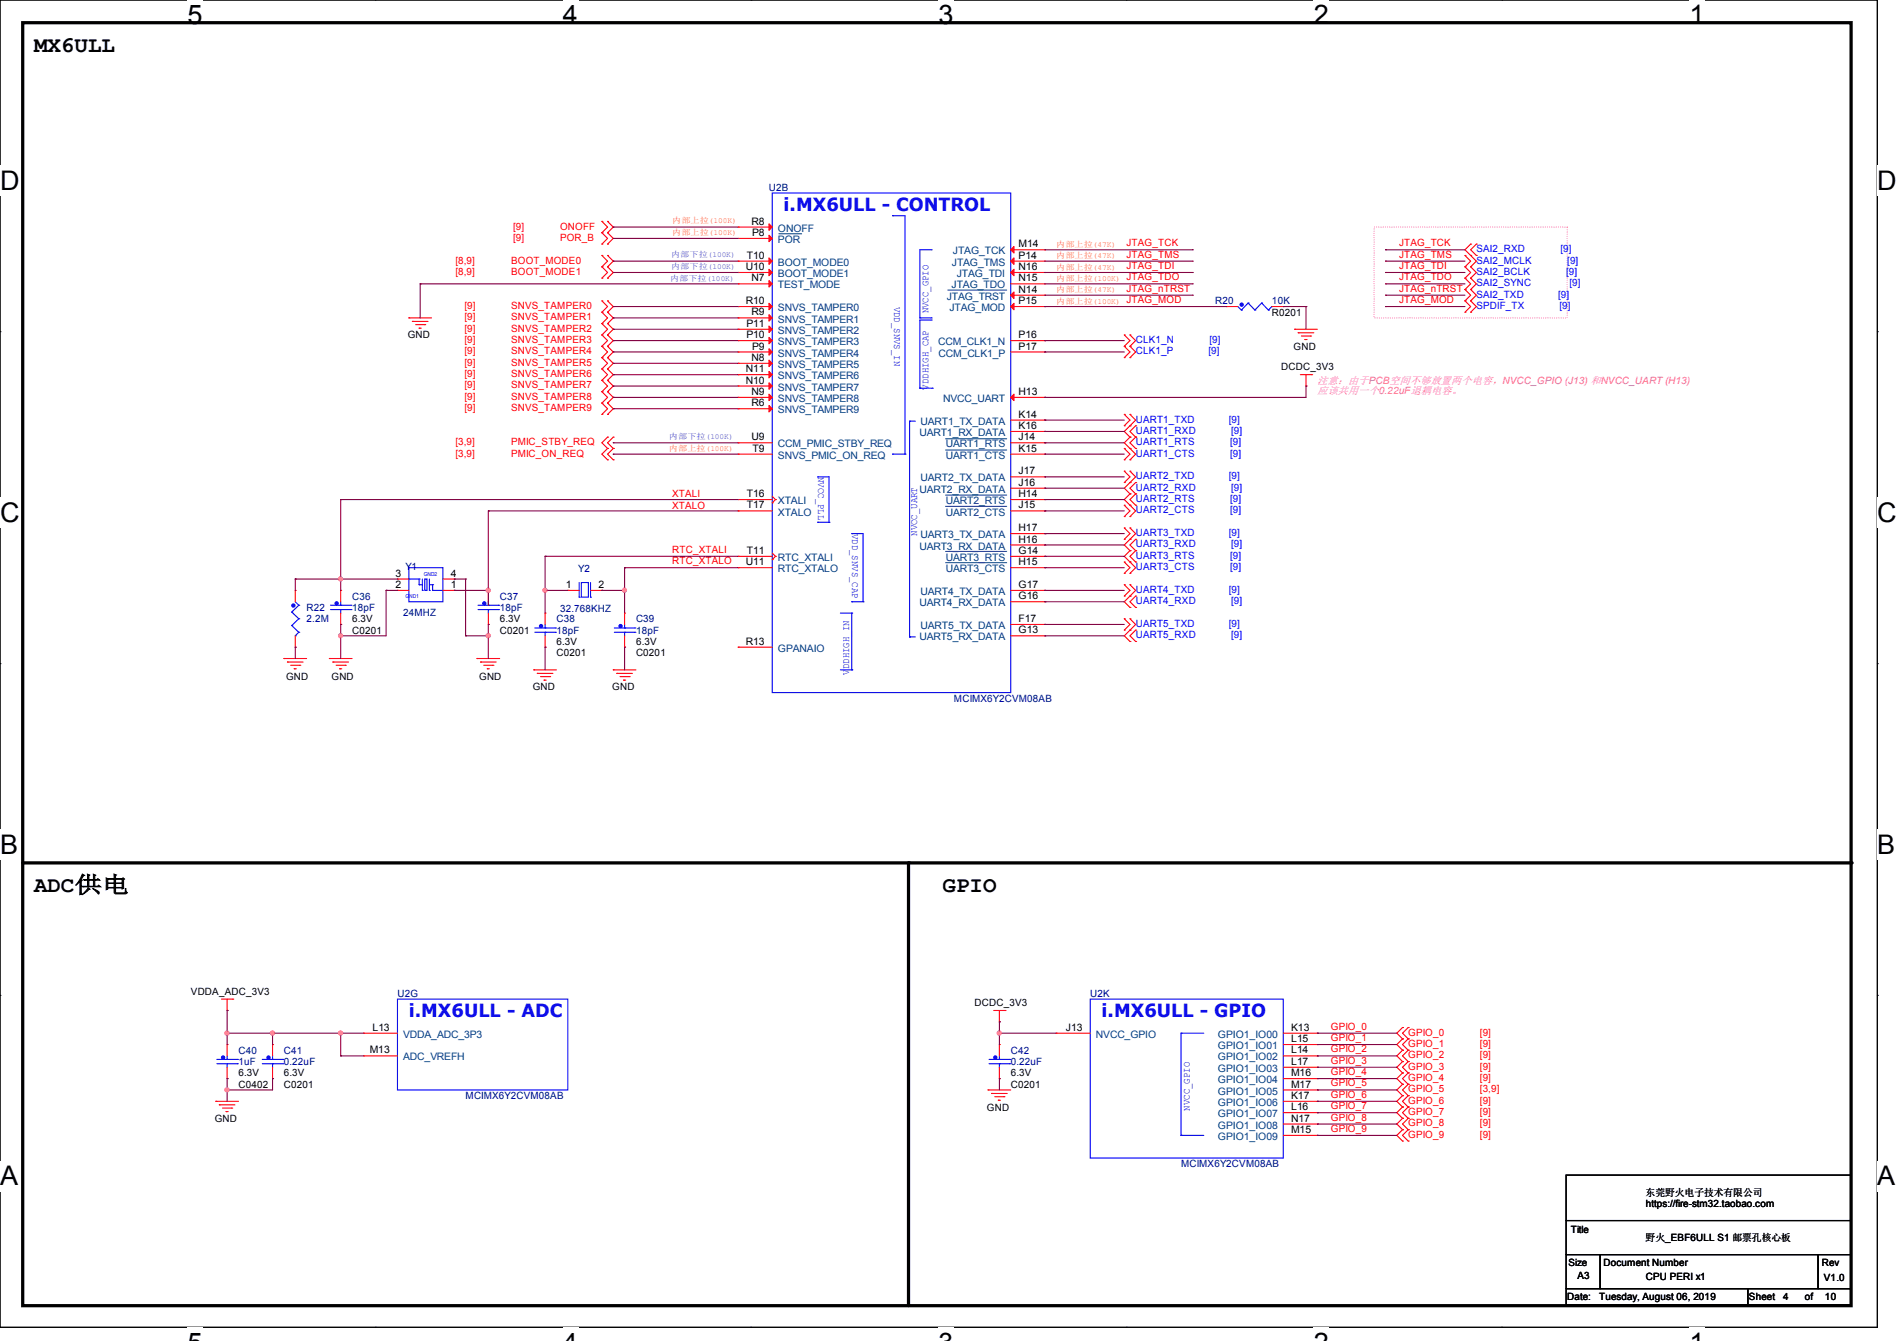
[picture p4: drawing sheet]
<svg xmlns="http://www.w3.org/2000/svg" width="297mm" height="210mm" viewBox="0 0 297 210" stroke-linecap="round" stroke-linejoin="round" font-family="sans-serif">
<path d="M0 0h293.9v207.9h-293.9z" fill="none" stroke="#000" stroke-width=".17"/>
<g fill="#fff">
<path d="M29.4 0h2.3v4.7h-2.3z"/>
<path d="M29.4 207.9h2.3v2.1h-2.3z"/>
</g>
<path d="M58.8 0h.1M58.8 207.9h.1" fill="none" stroke="#000" stroke-width=".17"/>
<g fill="#fff">
<path d="M88.1 0h2.4v4.7h-2.4z"/>
<path d="M88.1 207.9h2.4v2.1h-2.4z"/>
</g>
<path d="M117.6 0h.1M117.6 207.9h.1" fill="none" stroke="#000" stroke-width=".17"/>
<g fill="#fff">
<path d="M146.9 0h2.4v4.7h-2.4z"/>
<path d="M146.9 207.9h2.4v2.1h-2.4z"/>
</g>
<path d="M176.3 0h.1M176.3 207.9h.1" fill="none" stroke="#000" stroke-width=".17"/>
<g fill="#fff">
<path d="M205.7 0h2.4v4.7h-2.4z"/>
<path d="M205.7 207.9h2.4v2.1h-2.4z"/>
</g>
<path d="M235.1 0h.1M235.1 207.9h.1" fill="none" stroke="#000" stroke-width=".17"/>
<g fill="#fff">
<path d="M264.5 0h2.4v4.7h-2.4z"/>
<path d="M264.5 207.9h2.4v2.1h-2.4z"/>
<path d="M0 26h3v4.7h-3z"/>
<path d="M293.9 26h3.1v4.7h-3.1z"/>
<path d="M0 77.9h3v4.7h-3z"/>
<path d="M293.9 77.9h3.1v4.7h-3.1z"/>
</g>
<path d="M0 51.9h.1M293.9 51.9h.1" fill="none" stroke="#000" stroke-width=".17"/>
<g fill="#fff">
<path d="M0 129.9h2.8v4.7h-2.8z"/>
<path d="M293.9 129.9h2.9v4.7h-2.9z"/>
</g>
<path d="M0 103.9h.1M293.9 103.9h.1" fill="none" stroke="#000" stroke-width=".17"/>
<g fill="#fff">
<path d="M-.1 181.8h2.9v4.8h-2.9z"/>
<path d="M293.8 181.8h3v4.8h-3z"/>
</g>
<path d="M0 155.9h.1M293.9 155.9h.1M245.2 184h44.6v7.1h-44.6zM245.2 191.1h44.6v5.4h-44.6zM245.2 196.5h5.3v5.3h-5.3zM250.5 196.5h34.1v5.3h-34.1zM284.6 196.5h5.2v5.3h-5.2zM245.2 201.8h28.4v2.5h-28.4zM273.6 201.8h16.2v2.5h-16.2z" fill="none" stroke="#000" stroke-width=".17"/>
<path d="M3.6 3.6h286.2v200.9h-286.2zM3.6 135.1h286.2M142.2 135.1v69.4" fill="none" stroke="#000" stroke-width=".51"/>
<g fill="#000">
<circle cx="142.2" cy="135.1" r=".25"/>
<circle cx="289.8" cy="135.1" r=".25"/>
</g>
<path d="M215.1 35.6h30.3v14.2h-30.3z" fill="none" stroke="#f0f" stroke-width=".17" stroke-dasharray="0 .3"/>
<g fill="none" stroke="#f00" stroke-width=".17">
<path d="M94.2 38.2h.1M94.2 36.4h.1M94.2 34.7h.1M94.2 36.4l.9 .9-.9 .9M94.2 34.7l.9 .9-.9 .8M95.1 36.4h.1M95.1 38.2h.1M95.1 34.7h.1M95.1 36.4l.9 .9-.9 .9M95.1 34.7l.9 .9-.9 .8M115.6 37.3h.1M115.6 35.6h.1"/>
<path d="M115.6 37.3h5.3M115.6 35.6h5.3M158.2 39.1h5.4M163.6 39.1h.1M230.3 38.2h.1M230.3 38.2l-.9 .9 1.7 1.8-.8 .9M231.1 38.2h.1M231.1 38.2l-.8 .9 .8 .9M64 49.8h.1M64 49.8h3.6M64.6 50.3h.1M64.6 50.3h2.4"/>
<path d="M65.1 50.8h1.4M65.6 51.4h.1M65.6 51.4h.4M66.5 50.8h.1M94.2 48.9h.1M94.2 50.7h.1M94.2 47.1h.1M94.2 52.5h.1M94.2 54.2h.1M94.2 56h.1M94.2 57.8h.1M94.2 59.6h.1"/>
<path d="M94.2 41.8h.1M94.2 40h.1M94.2 43.6h.1M94.2 48.9l.9 .9-.9 .9M94.2 47.1l.9 .9-.9 .9M94.2 52.5l.9 .8-.9 .9M94.2 50.7l.9 .9-.9 .9M94.2 56l.9 .9-.9 .9M94.2 54.2l.9 .9-.9 .9M94.2 59.6l.9 .9-.9 .8M94.2 57.8l.9 .9-.9 .9M94.2 40l.9 .9-.9 .9"/>
<path d="M94.2 41.8l.9 .9-.9 .9M95.1 50.7h.1M95.1 48.9h.1M95.1 47.1h.1M95.1 54.2h.1M95.1 52.5h.1M95.1 57.8h.1M95.1 56h.1M95.1 59.6h.1M95.1 40h.1M95.1 41.8h.1M95.1 43.6h.1"/>
<path d="M95.1 48.9l.9 .9-.9 .9M95.1 47.1l.9 .9-.9 .9M95.1 52.5l.9 .8-.9 .9M95.1 50.7l.9 .9-.9 .9M95.1 56l.9 .9-.9 .9M95.1 54.2l.9 .9-.9 .9M95.1 59.6l.9 .9-.9 .8M95.1 57.8l.9 .9-.9 .9M95.1 40l.9 .9-.9 .9M95.1 41.8l.9 .9-.9 .9M115.6 40.9h.1M115.6 42.7h.1"/>
<path d="M115.6 44.4h.1M115.6 48h.1M115.6 49.8h.1M115.6 51.6h.1M115.6 53.3h.1M115.6 55.1h.1M115.6 56.9h.1M115.6 58.7h.1M115.6 51.6h5.3M115.6 49.8h5.3M115.6 58.7h5.3M115.6 40.9h5.3"/>
<path d="M115.6 42.7h5.3M115.6 44.4h5.3M115.6 48h5.3M115.6 55.1h5.3M115.6 53.3h5.3M115.6 56.9h5.3M158.2 40.9h5.4M158.2 42.7h5.4M158.2 44.4h5.4M158.2 46.2h5.4M158.2 48h5.4M158.2 55.1h5.4"/>
<path d="M158.2 53.3h5.4M163.6 40.9h.1M163.6 42.7h.1M163.6 44.4h.1M163.6 46.2h.1M163.6 48h.1M163.6 55.1h.1M163.6 53.3h.1M176 52.5h.1M176 54.2h.1M176 56h.1M176 52.5l.9 .8-.9 .9"/>
<path d="M176 54.2l.9 .9-.9 .9M176.9 52.5h.1M176.9 54.2h.1M176.9 56h.1M176.9 52.5l.9 .8-.9 .9M176.9 54.2l.9 .9-.9 .9M192 48h.1M192 48h1.8M199.1 48h1.8M200.9 48h.1M202.7 51.6h.1M202.7 51.6h3.5"/>
<path d="M203.2 52.1h.1M203.2 52.1h2.5M203.6 58.7h1.8M203.8 52.6h1.4M204.3 53.2h.1M204.3 53.2h.3M204.5 58.7v1.8M205.2 52.6h.1M205.4 58.7h.1M229.4 47.1h.1M229.4 48.9h.1M229.4 40h.1"/>
<path d="M229.4 41.8h.1M229.4 43.6h.1M229.4 45.3h.1M229.4 40l.9 .9-.9 .9M229.4 45.3l.9 .9-.9 .9M229.4 43.6l.9 .8-.9 .9M229.4 47.1l.9 .9-.9 .9M229.4 41.8l.9 .9-.9 .9M230.3 47.1h.1M230.3 48.9h.1M230.3 40h.1M230.3 41.8h.1"/>
<path d="M230.3 43.6h.1M230.3 45.3h.1M230.3 43.6l.8 .8-.8 .9M230.3 47.1l.8 .9-.8 .9M230.3 41.8l.8 .9-.8 .9M230.3 45.3l.8 .9-.8 .9M231.1 40h.1M94.2 61.3h.1M94.2 63.1h.1M94.2 64.9h.1M94.2 61.3l.9 .9-.9 .9M94.2 63.1l.9 .9-.9 .9"/>
<path d="M95.1 63.1h.1M95.1 61.3h.1M95.1 64.9h.1M95.1 70.2h.1M95.1 72h.1M95.1 68.5h.1M95.1 61.3l.9 .9-.9 .9M95.1 63.1l.9 .9-.9 .9M95.1 70.2l-.9 .9 .9 .9M95.1 68.5l-.9 .8 .9 .9M96 70.2h.1M96 72h.1"/>
<path d="M96 68.5h.1M96 70.2l-.9 .9 .9 .9M96 68.5l-.9 .8 .9 .9M115.6 78.2h.1M115.6 69.3h.1M115.6 71.1h.1M115.6 60.5h.1M115.6 62.2h.1M115.6 64h.1M115.6 78.2h5.3M115.6 69.3h5.3M115.6 71.1h5.3"/>
<path d="M115.6 60.5h5.3M115.6 62.2h5.3M115.6 64h5.3M120.9 78.7h.1M120.9 77.7l.5 .5M121.4 78.2h.1M121.4 78.2l-.5 .5M158.2 78.2h5.4M158.2 69.3h5.4M158.2 71.1h5.4M158.2 62.2h5.4M158.2 65.8h5.4"/>
<path d="M158.2 67.6h5.4M158.2 74.7h5.4M158.2 76.5h5.4M163.6 65.8h.1M163.6 67.6h.1M163.6 69.3h.1M163.6 71.1h.1M163.6 74.7h.1M163.6 76.5h.1M163.6 78.2h.1M163.6 62.2h.1M176 72h.1"/>
<path d="M176 70.2h.1M176 79.1h.1M176 64.9h.1M176 66.7h.1M176 73.8h.1M176 75.6h.1M176 70.2l.9 .9-.9 .9M176 79.1l.9 .9-.9 .9M176 64.9l.9 .9-.9 .9M176 73.8l.9 .9-.9 .9M176.9 72h.1M176.9 70.2h.1"/>
<path d="M176.9 68.5h.1M176.9 79.1h.1M176.9 77.3h.1M176.9 64.9h.1M176.9 66.7h.1M176.9 73.8h.1M176.9 75.6h.1M176.9 68.5l-.9 .8 1.8 1.8-.9 .9M176.9 77.3l-.9 .9 1.8 1.8-.9 .9M176.9 64.9l.9 .9-1.8 1.8 .9 .9M176.9 73.8l.9 .9-1.8 1.8 .9 .8M177.8 68.5h.1"/>
<path d="M177.8 70.2h.1M177.8 77.3h.1M177.8 79.1h.1M177.8 66.7h.1M177.8 75.6h.1M177.8 68.5l-.9 .8 .9 .9M177.8 77.3l-.9 .9 .9 .9M177.8 66.7l-.9 .9 .9 .9M177.8 75.6l-.9 .9 .9 .8M204.5 60.5h.1M46.2 92.5h.1M46.2 92.5v1.7"/>
<path d="M46.2 99.6v1.7M53.3 92.5h.1M53.3 97.8h.1M53.3 92.5v1.7M53.3 96v1.8M62.2 92.5h.1M62.2 90.7h.1M62.2 92.5h1.8M62.2 90.7h1.8M69.3 92.5h1.8M69.3 90.7h1.8M71.1 92.5h.1"/>
<path d="M71.1 90.7h.1M76.5 92.5h.1M76.5 97.8h.1M76.5 92.5v1.7M76.5 96v1.8M85.3 96h.1M85.3 96v1.8M85.3 99.6v1.7M88.9 92.5h.1M88.9 92.5h1.8M92.5 92.5h1.7M94.2 92.5h.1"/>
<path d="M97.8 96h.1M97.8 96v1.8M97.8 99.6v1.7M115.6 87.1h.1M115.6 80h.1M115.6 88.9h.1M115.6 87.1h5.3M115.6 80h5.3M115.6 88.9h5.3M120.9 87.6h.1M120.9 86.6l.5 .5M121.4 87.1h.1"/>
<path d="M121.4 87.1l-.5 .5M158.2 87.1h5.4M158.2 80h5.4M158.2 88.9h5.4M158.2 94.2h5.4M158.2 97.8h5.4M158.2 99.6h5.4M158.2 83.6h5.4M158.2 85.3h5.4M158.2 92.5h5.4M163.6 80h.1M163.6 94.2h.1"/>
<path d="M163.6 87.1h.1M163.6 88.9h.1M163.6 97.8h.1M163.6 99.6h.1M163.6 83.6h.1M163.6 85.3h.1M163.6 92.5h.1M176 80.9h.1M176 82.7h.1M176 84.5h.1M176 89.8h.1M176 88h.1"/>
<path d="M176 91.6h.1M176 93.3h.1M176 96.9h.1M176 98.7h.1M176 82.7l.9 .9-.9 .9M176 88l.9 .9-.9 .9M176 91.6l.9 .9-.9 .8M176 96.9l.9 .9-.9 .9M176.9 80.9h.1M176.9 84.5h.1M176.9 86.2h.1M176.9 82.7h.1"/>
<path d="M176.9 88h.1M176.9 89.8h.1M176.9 93.3h.1M176.9 95.1h.1M176.9 91.6h.1M176.9 98.7h.1M176.9 96.9h.1M176.9 82.7l.9 .9-1.8 1.7 .9 .9M176.9 86.2l-.9 .9 1.8 1.8-.9 .9M176.9 91.6l.9 .9-1.8 1.7 .9 .9M176.9 96.9l.9 .9-1.8 1.8 .9 .9M177.8 86.2h.1"/>
<path d="M177.8 84.5h.1M177.8 88h.1M177.8 95.1h.1M177.8 93.3h.1M177.8 98.7h.1M177.8 84.5l-.9 .8 .9 .9M177.8 86.2l-.9 .9 .9 .9M177.8 93.3l-.9 .9 .9 .9M177.8 98.7l-.9 .9 .9 .9M44.4 103.1h.1M44.4 103.1h3.6M45 103.7h.1"/>
<path d="M45 103.7h2.5M45.5 104.2h1.4M46.1 104.7h.1M46.1 104.7h.3M46.2 101.3h.1M46.9 104.2h.1M51.6 103.1h.1M51.6 103.1h3.5M52.1 103.7h.1M52.1 103.7h2.5M52.6 104.2h1.5M53.2 104.7h.1"/>
<path d="M53.2 104.7h.3M54.1 104.2h.1M74.7 103.1h.1M74.7 103.1h3.5M75.2 103.7h.1M75.2 103.7h2.5M75.7 104.2h1.5M76.3 104.7h.1M76.3 104.7h.3M77.2 104.2h.1M83.6 104.9h.1M83.6 104.9h3.5"/>
<path d="M84.1 105.5h.1M84.1 105.5h2.5M84.6 106h1.5M85.2 106.5h.1M85.2 106.5h.3M85.3 101.3h.1M86.1 106h.1M96 104.9h.1M96 104.9h3.6M96.6 105.5h.1M96.6 105.5h2.4M97.1 106h1.4"/>
<path d="M97.6 106.5h.1M97.6 106.5h.4M97.8 101.3h.1M98.5 106h.1M115.6 101.3h.1M115.6 101.3h5.3M176.9 100.5h.1M177.8 100.5h.1M34.7 156.5h1.7M35.6 158.2h.1M35.6 156.5v1.7M36.4 156.5h.1"/>
<path d="M155.6 158.2h1.8M156.5 158.2v1.8M157.4 158.2h.1M33.8 172.5h.1M33.8 172.5h3.5M34.3 173h.1M34.3 173h2.5M34.8 173.5h1.5M35.4 174.1h.1M35.4 174.1h.3M35.6 163.6h.1M35.6 168.9h.1"/>
<path d="M35.6 163.6v1.8M35.6 167.1v1.8M36.3 173.5h.1M42.7 163.6h.1M42.7 168.9h.1M42.7 163.6v1.8M42.7 167.1v1.8M56.9 165.4h.1M56.9 161.8h.1M56.9 161.8h5.3M56.9 165.4h5.3M154.7 170.7h.1"/>
<path d="M154.7 170.7h3.5M155.2 171.2h.1M155.2 171.2h2.5M155.7 171.7h1.5M156.3 172.3h.1M156.3 172.3h.3M156.5 160h.1M156.5 163.6h.1M156.5 168.9h.1M156.5 163.6v1.8M156.5 167.1v1.8M157.2 171.7h.1"/>
<path d="M165.4 161.8h.1M165.4 161.8h5.3M200.9 172.5h5.3M200.9 170.7h5.3M200.9 161.8h5.3M200.9 163.6h5.3M200.9 165.4h5.3M200.9 167.1h5.3M200.9 168.9h5.3M200.9 174.2h5.3M200.9 176h5.3M200.9 177.8h5.3"/>
<path d="M206.2 161.8h.1M206.2 163.6h.1M206.2 165.4h.1M206.2 167.1h.1M206.2 168.9h.1M206.2 170.7h.1M206.2 172.5h.1M206.2 174.2h.1M206.2 176h.1M206.2 177.8h.1M219.6 162.7h.1M219.6 164.5h.1"/>
<path d="M219.6 160.9h.1M219.6 166.2h.1M219.6 168h.1M219.6 169.8h.1M219.6 171.6h.1M219.6 175.1h.1M219.6 176.9h.1M219.6 173.4h.1M219.6 178.7h.1M219.6 162.7l-.9 .9 .9 .9M219.6 160.9l-.9 .9 .9 .9M219.6 166.2l-.9 .9 .9 .9"/>
<path d="M219.6 164.5l-.9 .9 .9 .8M219.6 169.8l-.9 .9 .9 .9M219.6 168l-.9 .9 .9 .9M219.6 175.1l-.9 .9 .9 .9M219.6 173.4l-.9 .8 .9 .9M219.6 171.6l-.9 .9 .9 .9M219.6 176.9l-.9 .9 .9 .9M220.5 164.5h.1M220.5 162.7h.1M220.5 160.9h.1M220.5 168h.1M220.5 166.2h.1"/>
<path d="M220.5 171.6h.1M220.5 169.8h.1M220.5 176.9h.1M220.5 175.1h.1M220.5 173.4h.1M220.5 178.7h.1M220.5 162.7l-.9 .9 .9 .9M220.5 160.9l-.9 .9 .9 .9M220.5 166.2l-.9 .9 .9 .9M220.5 164.5l-.9 .9 .9 .8M220.5 169.8l-.9 .9 .9 .9M220.5 168l-.9 .9 .9 .9"/>
<path d="M220.5 175.1l-.9 .9 .9 .9M220.5 173.4l-.9 .8 .9 .9M220.5 171.6l-.9 .9 .9 .9M220.5 176.9l-.9 .9 .9 .9"/>
</g>
<g fill="none" stroke="#00f" stroke-width=".17">
<path d="M120.9 30.2h37.3v78.3h-37.3zM139.7 33.8h.1M139.7 33.8h2v37.3M145.8 39.1h.1M145.8 39.1h-1.8v10.7M144 49.8h.1M144 49.8h1.8M145.8 49.8h.1M145.8 50.1h.1M145.8 50.1h-1.8v10.7M193.8 48l.6 .6M194.4 48.6h.1"/>
<path d="M195.4 47.5h.1M195.4 47.5l-1 1.1M195.4 47.5l1.1 1.1M196.5 48.6h.1M197.5 47.5h.1M197.5 47.5l-1 1.1M197.5 47.5l1.1 1.1M198.6 48.6h.1M199.1 48h.1M199.1 48l-.5 .6M128 74.7h.1M128 74.7h1.8v7.1"/>
<path d="M139.7 71.1h.1M139.7 71.1h2M141.7 71.1h.1M142.4 66h.1M142.4 66v33.7M142.4 66h.9M144 60.8h.1M144 60.8h2M146 60.8h.1M45.7 95.8h.1M45.7 98h.1M45.7 95.8l1.1 1.1"/>
<path d="M45.7 98l1.1 1M46.2 99.6h.1M46.2 94.2l.6 .6M46.8 94.8h.1M46.8 96.9h.1M46.8 99h.1M46.8 94.8l-1.1 1M46.8 96.9l-1.1 1.1M46.8 99l-.6 .6M51.7 95.5h3.2M51.7 94.8h3.2M53.3 95.5h.1"/>
<path d="M53.3 94.8h.1M53.3 94.2v.6M53.3 95.5v.5M54.9 95.5h.1M54.9 94.8h.1M64 88.9h5.3v5.3h-5.3zM64 90.7h.1M64 90.7h1.6M65.6 91.6h.1M65.6 90.7h.1M65.6 91.6h.5M65.6 90.7v.9"/>
<path d="M66.1 92.5h.1M66.1 90.7v1.8M66.5 90.7h.3v1.8h-.3zM67.2 92.5h.1M67.2 90.7v1.8M67.2 91.6h.5M67.7 92.5h.1M67.7 91.6h.1M67.7 91.6v.9M67.7 92.5h1.6M69.3 92.5h.1M74.8 95.5h3.3"/>
<path d="M74.8 94.8h3.3M76.5 95.5h.1M76.5 94.8h.1M76.5 94.2v.6M76.5 95.5v.5M78.1 95.5h.1M78.1 94.8h.1M83.7 99h3.3M83.7 98.3h3.3M85.3 99h.1M85.3 98.3h.1M85.3 97.8v.5"/>
<path d="M85.3 99v.6M87 99h.1M87 98.3h.1M90.7 93.5h.1M90.7 91.2v2.3M91 91.2h1.1v2.3h-1.1zM92.5 93.5h.1M92.5 91.2v2.3M96.2 99h3.2M96.2 98.3h3.2M97.8 99h.1M97.8 98.3h.1"/>
<path d="M97.8 97.8v.5M97.8 99v.6M99.4 99h.1M99.4 98.3h.1M128 81.8h.1M128 81.8h1.8M129.8 81.8h.1M131.6 96h1.7M133.3 94.2h.1M133.3 83.6h.1M133.3 96h.1M133.3 94.2h1.8"/>
<path d="M133.3 83.6h1.8v10.6M133.3 96v8.9M135.1 94.2h.1M142.4 99.7h.1M142.4 99.7h.9M131.6 104.9h1.7M133.3 104.9h.1M62.2 156.5h26.7v14.2h-26.7zM170.7 156.5h30.2v24.9h-30.2zM34 166.6h3.2M34 165.9h3.2M35.6 166.6h.1"/>
<path d="M35.6 165.9h.1M35.6 165.4v.5M35.6 166.6v.5M37.2 166.6h.1M37.2 165.9h.1M41.1 166.6h3.2M41.1 165.9h3.2M42.7 166.6h.1M42.7 165.9h.1M42.7 165.4v.5M42.7 166.6v.5M44.3 166.6h.1"/>
<path d="M44.3 165.9h.1M154.9 166.6h3.2M154.9 165.9h3.2M156.5 166.6h.1M156.5 165.9h.1M156.5 165.4v.5M156.5 166.6v.5M158.1 166.6h.1M158.1 165.9h.1M184.9 177.8h.1M184.9 161.8h.1M184.9 177.8h3.6"/>
<path d="M184.9 161.8h3.6M184.9 161.8v16"/>
</g>
<g fill="#f00" stroke="#f00" stroke-width=".17">
<path d="M158.2 39.1l.5-.5v1z"/>
<path d="M158.2 40.9l.5-.5v1z"/>
<path d="M158.2 42.7l.5-.5v1z"/>
<path d="M158.2 46.2l.5-.5v1z"/>
<path d="M158.2 48l.5-.5v1z"/>
<path d="M120.4 40.4l.5 .5-.5 .5z"/>
<path d="M120.4 42.2l.5 .5-.5 .5z"/>
<path d="M120.4 36.8l.5 .5-.5 .5z"/>
<path d="M120.4 35.1l.5 .5-.5 .5z"/>
<path d="M120.4 43.9l.5 .5-.5 .6z"/>
<path d="M120.4 47.5l.5 .5-.5 .5z"/>
<path d="M120.4 49.3l.5 .5-.5 .5z"/>
<path d="M120.4 51.1l.5 .5-.5 .5z"/>
<path d="M120.4 52.8l.5 .5-.5 .5z"/>
<path d="M120.4 54.6l.5 .5-.5 .5z"/>
<path d="M120.4 56.4l.5 .5-.5 .5z"/>
<path d="M120.4 58.2l.5 .5-.5 .5z"/>
<path d="M120.4 59.9l.5 .6-.5 .5z"/>
<path d="M120.4 61.7l.5 .5-.5 .5z"/>
<path d="M120.4 63.5l.5 .5-.5 .5z"/>
<path d="M158.2 62.2l.5-.5v1z"/>
</g>
<g fill="none" stroke="#004080" stroke-width=".16">
<path d="M121.9 36.6h3.5M125.4 36.6h.1M148.3 45.4h9.2M157.5 45.4h.1M148 68.7h9.5M148 70.5h9.5M148 77.5h9.5M148 79.3h9.5M157.5 68.7h.1M157.5 70.5h.1M157.5 77.5h.1M157.5 79.3h.1"/>
<path d="M148 86.4h9.5M148 88.1h9.5M157.5 86.4h.1M157.5 88.1h.1"/>
</g>
<g fill="#00f" stroke="#00f" stroke-width=".17">
<circle cx="42" cy="165.6" r=".25"/>
<circle cx="84.7" cy="98" r=".25"/>
<circle cx="75.8" cy="94.5" r=".25"/>
<circle cx="45.9" cy="94.8" r=".25"/>
<circle cx="194.4" cy="47.7" r=".25"/>
<circle cx="52.7" cy="94.5" r=".25"/>
<circle cx="34.9" cy="165.6" r=".25"/>
<circle cx="155.8" cy="165.6" r=".25"/>
<circle cx="97.2" cy="98" r=".25"/>
</g>
<g fill="none" stroke="#800040" stroke-width=".17">
<path d="M96 35.6h.1M96 37.3h.1M96 35.6h19.6M96 37.3h19.6M163.6 39.1h23.1M186.7 39.1h.1M216.9 39.1h.1M216.9 39.1h12.5M65.8 44.4h.1M65.8 44.4h49.8M65.8 44.4v5.4M96 53.3h.1"/>
<path d="M96 56.9h.1M96 55.1h.1M96 58.7h.1M96 42.7h.1M96 40.9h.1M96 48h.1M96 49.8h.1M96 51.6h.1M96 53.3h19.6M96 56.9h19.6M96 55.1h19.6M96 58.7h19.6"/>
<path d="M96 42.7h19.6M96 40.9h19.6M96 48h19.6M96 49.8h19.6M96 51.6h19.6M163.6 48h.1M163.6 55.1h.1M163.6 53.3h.1M163.6 53.3h12.4M163.6 55.1h12.4M163.6 42.7h23.1M163.6 40.9h23.1"/>
<path d="M163.6 48h28.4M163.6 46.2h23.1M163.6 44.4h23.1M186.7 42.7h.1M186.7 40.9h.1M186.7 46.2h.1M186.7 44.4h.1M200.9 48h.1M200.9 48h3.6M204.5 48h.1M204.5 48v3.6M216.9 48h.1"/>
<path d="M216.9 40.9h.1M216.9 42.7h.1M216.9 44.4h.1M216.9 46.2h.1M216.9 42.7h12.5M216.9 40.9h12.5M216.9 48h12.5M216.9 46.2h12.5M216.9 44.4h12.5M53.3 78.2h.1M53.3 78.2h62.3M53.3 78.2v14.3"/>
<path d="M96 60.5h.1M96 64h.1M96 62.2h.1M96 69.3h.1M96 71.1h.1M96 60.5h19.6M96 64h19.6M96 62.2h19.6M96 69.3h19.6M96 71.1h19.6M163.6 62.2h.1M163.6 69.3h.1"/>
<path d="M163.6 71.1h.1M163.6 67.6h.1M163.6 65.8h.1M163.6 78.2h.1M163.6 76.5h.1M163.6 74.7h.1M163.6 69.3h12.4M163.6 71.1h12.4M163.6 67.6h12.4M163.6 65.8h12.4M163.6 78.2h12.4M163.6 76.5h12.4"/>
<path d="M163.6 74.7h12.4M204.5 60.5h.1M204.5 60.5v1.7h-40.9M46.2 90.7h.1M46.2 90.7h16M46.2 90.7v1.8M53.3 90.7h.1M53.3 99.6h.1M53.3 97.8h.1M53.3 97.8v5.3M60.5 92.5h.1M60.5 92.5h1.7"/>
<path d="M60.5 92.5v7.1h-7.2M71.1 92.5h.1M71.1 90.7h.1M71.1 92.5h5.4M71.1 90.7h1.8M72.9 90.7h.1M72.9 99.6h.1M72.9 99.6h3.6M72.9 90.7v8.9M76.5 80h.1M76.5 97.8h.1M76.5 92.5h.1"/>
<path d="M76.5 99.6h.1M76.5 80h39.1M76.5 80v14.8M76.5 97.8v5.3M85.3 87.1h.1M85.3 92.5h.1M85.3 87.1h30.3M85.3 92.5h3.6M85.3 87.1v8.9M94.2 92.5h.1M94.2 92.5h3.6M97.8 88.9h.1"/>
<path d="M97.8 92.5h.1M97.8 88.9h17.8M97.8 88.9v7.1M163.6 80h.1M163.6 85.3h.1M163.6 83.6h.1M163.6 87.1h.1M163.6 88.9h.1M163.6 94.2h.1M163.6 92.5h.1M163.6 99.6h.1M163.6 97.8h.1"/>
<path d="M163.6 80h12.4M163.6 85.3h12.4M163.6 83.6h12.4M163.6 87.1h12.4M163.6 88.9h12.4M163.6 94.2h12.4M163.6 92.5h12.4M163.6 99.6h12.4M163.6 97.8h12.4M46.2 101.3h.1M46.2 101.3v1.8M85.3 101.3h.1"/>
<path d="M85.3 101.3v3.6M97.8 101.3h.1M97.8 101.3v3.6M35.6 158.2h.1M35.6 158.2v5.4M35.6 168.9h.1M35.6 170.7h.1M35.6 161.8h.1M35.6 168.9v3.6M35.6 161.8h21.3M42.7 168.9h.1M42.7 161.8h.1"/>
<path d="M42.7 161.8v1.8M42.7 168.9v1.8h-7.1M53.3 161.8h.1M53.3 165.4h.1M53.3 161.8v3.6M53.3 165.4h3.6M156.5 161.8h.1M156.5 168.9h.1M156.5 160h.1M156.5 161.8h8.9M156.5 160v3.6M156.5 168.9v1.8"/>
<path d="M206.2 176h.1M206.2 161.8h.1M206.2 163.6h.1M206.2 165.4h.1M206.2 167.1h.1M206.2 168.9h.1M206.2 170.7h.1M206.2 172.5h.1M206.2 174.2h.1M206.2 177.8h.1M206.2 161.8h12.5M206.2 165.4h12.5"/>
<path d="M206.2 170.7h12.5M206.2 176h12.5M206.2 163.6h12.5M206.2 167.1h12.5M206.2 168.9h12.5M206.2 172.5h12.5M206.2 174.2h12.5M206.2 177.8h12.5"/>
</g>
<g fill="#f0f" stroke="#f0f" stroke-width=".17">
<circle cx="76.4" cy="92.4" r=".32"/>
<circle cx="76.4" cy="99.5" r=".32"/>
<circle cx="53.3" cy="90.7" r=".32"/>
<circle cx="53.3" cy="99.5" r=".32"/>
<circle cx="85.3" cy="92.4" r=".32"/>
<circle cx="97.8" cy="92.4" r=".32"/>
<circle cx="42.7" cy="161.8" r=".32"/>
<circle cx="35.5" cy="161.8" r=".32"/>
<circle cx="53.3" cy="161.8" r=".32"/>
<circle cx="35.5" cy="170.7" r=".32"/>
<circle cx="156.4" cy="161.8" r=".32"/>
</g>
<g font-size="4.2">
<text x="29.4" y="3.8">5</text>
<text x="88.1" y="3.8">4</text>
<text x="146.9" y="3.8">3</text>
<text x="205.7" y="3.8">2</text>
<text x="264.5" y="3.8">1</text>
<text x="0" y="29.8">D</text>
<text x="293.9" y="29.8">D</text>
<text x="0" y="81.7">C</text>
<text x="293.9" y="81.7">C</text>
<text x="0" y="133.7">B</text>
<text x="293.9" y="133.7">B</text>
<text x="0" y="185.6">A</text>
<text x="293.9" y="185.6">A</text>
</g>
<g font-size="3.5">
<text x="5.3" y="8.2">MX6ULL</text>
<text x="5.3" y="139.7">ADC供电</text>
<text x="147.6" y="139.7">GPIO</text>
</g>
<g font-size="2.8" fill="#00f">
<text x="122.7" y="33.1">i.MX6ULL - CONTROL</text>
<text x="64" y="159.3">i.MX6ULL - ADC</text>
<text x="172.5" y="159.3">i.MX6ULL - GPIO</text>
</g>
<g font-size="1.7" fill="#f0f">
<text x="206.3" y="61.7">应该共用一个0.22uF退耦电容。</text>
<text x="206.3" y="60.1">注意：由于PCB空间不够放置两个电容，NVCC_GPIO (J13) 和NVCC_UART (H13)</text>
</g>
<g font-size="1.6" fill="#000080">
<text x="120.4" y="29.9">U2B</text>
<text x="190.3" y="47.7">R20</text>
<text x="199.1" y="47.7">10K</text>
<text x="63.5" y="89.3">Y1</text>
<text x="90.5" y="89.6">Y2</text>
<text x="48" y="95.7">R22</text>
<text x="55.1" y="93.9">C36</text>
<text x="55.1" y="95.7">18pF</text>
<text x="78.2" y="93.9">C37</text>
<text x="78.2" y="95.7">18pF</text>
<text x="87.7" y="95.8">32.768KHZ</text>
<text x="48" y="97.5">2.2M</text>
<text x="63.1" y="96.4">24MHZ</text>
<text x="87.1" y="97.5">C38</text>
<text x="87.1" y="99.2">18pF</text>
<text x="99.6" y="97.5">C39</text>
<text x="99.6" y="99.2">18pF</text>
<text x="149.4" y="109.9">MCIMX6Y2CVM08AB</text>
<text x="62.2" y="156.1">U2G</text>
<text x="170.7" y="156.1">U2K</text>
<text x="37.3" y="165">C40</text>
<text x="37.3" y="166.8">1uF</text>
<text x="44.5" y="165">C41</text>
<text x="44.5" y="166.8">0.22uF</text>
<text x="158.3" y="165">C42</text>
<text x="158.3" y="166.8">0.22uF</text>
<text x="72.9" y="172.1">MCIMX6Y2CVM08AB</text>
<text x="184.9" y="182.8">MCIMX6Y2CVM08AB</text>
</g>
<g font-size="1.6" fill="#f00">
<text x="80.4" y="35.9">[9]</text>
<text x="87.7" y="35.9">ONOFF</text>
<text x="71.3" y="41.3">[8,9]</text>
<text x="80" y="41.3">BOOT_MODE0</text>
<text x="80.4" y="37.7">[9]</text>
<text x="87.7" y="37.7">POR_B</text>
<text x="176.4" y="40.3">JTAG_TMS</text>
<text x="176.4" y="38.6">JTAG_TCK</text>
<text x="219" y="38.6">JTAG_TCK</text>
<text x="219" y="40.3">JTAG_TMS</text>
<text x="71.3" y="43.1">[8,9]</text>
<text x="80" y="43.1">BOOT_MODE1</text>
<text x="176.4" y="47.5">JTAG_MOD</text>
<text x="176.4" y="42.1">JTAG_TDI</text>
<text x="176.4" y="45.7">JTAG_nTRST</text>
<text x="176.4" y="43.9">JTAG_TDO</text>
<text x="219" y="47.5">JTAG_MOD</text>
<text x="219" y="42.1">JTAG_TDI</text>
<text x="219" y="43.9">JTAG_TDO</text>
<text x="219" y="45.7">JTAG_nTRST</text>
<text x="72.7" y="50.2">[9]</text>
<text x="72.7" y="48.4">[9]</text>
<text x="72.7" y="53.7">[9]</text>
<text x="72.7" y="51.9">[9]</text>
<text x="80" y="50.2">SNVS_TAMPER1</text>
<text x="80" y="48.4">SNVS_TAMPER0</text>
<text x="80" y="53.7">SNVS_TAMPER3</text>
<text x="80" y="51.9">SNVS_TAMPER2</text>
<text x="72.7" y="57.3">[9]</text>
<text x="72.7" y="55.5">[9]</text>
<text x="72.7" y="59.1">[9]</text>
<text x="80" y="57.3">SNVS_TAMPER5</text>
<text x="80" y="55.5">SNVS_TAMPER4</text>
<text x="80" y="59.1">SNVS_TAMPER6</text>
<text x="72.7" y="62.6">[9]</text>
<text x="72.7" y="60.8">[9]</text>
<text x="72.7" y="64.4">[9]</text>
<text x="80" y="62.6">SNVS_TAMPER8</text>
<text x="80" y="60.8">SNVS_TAMPER7</text>
<text x="80" y="64.4">SNVS_TAMPER9</text>
<text x="71.3" y="71.5">[3,9]</text>
<text x="71.3" y="69.7">[3,9]</text>
<text x="80" y="71.5">PMIC_ON_REQ</text>
<text x="80" y="69.7">PMIC_STBY_REQ</text>
<text x="105.2" y="77.9">XTALI</text>
<text x="105.2" y="79.7">XTALO</text>
<text x="105.2" y="88.3">RTC_XTALO</text>
<text x="105.2" y="86.6">RTC_XTALI</text>
<text x="208.4" y="161.2">GPIO_0</text>
<text x="208.4" y="163">GPIO_1</text>
<text x="208.4" y="164.8">GPIO_2</text>
<text x="208.4" y="166.6">GPIO_3</text>
<text x="220.5" y="164">GPIO_1</text>
<text x="220.5" y="162.2">GPIO_0</text>
<text x="220.5" y="167.5">GPIO_3</text>
<text x="220.5" y="165.7">GPIO_2</text>
<text x="231.7" y="164">[9]</text>
<text x="231.7" y="162.2">[9]</text>
<text x="231.7" y="167.5">[9]</text>
<text x="231.7" y="165.7">[9]</text>
<text x="208.4" y="168.4">GPIO_4</text>
<text x="208.4" y="170.1">GPIO_5</text>
<text x="208.4" y="171.9">GPIO_6</text>
<text x="208.4" y="173.7">GPIO_7</text>
<text x="220.5" y="171.1">GPIO_5</text>
<text x="220.5" y="169.3">GPIO_4</text>
<text x="220.5" y="172.8">GPIO_6</text>
<text x="231.7" y="171.1">[3,9]</text>
<text x="231.7" y="169.3">[9]</text>
<text x="231.7" y="172.8">[9]</text>
<text x="208.4" y="175.5">GPIO_8</text>
<text x="208.4" y="177.2">GPIO_9</text>
<text x="220.5" y="176.4">GPIO_8</text>
<text x="220.5" y="174.6">GPIO_7</text>
<text x="220.5" y="178.2">GPIO_9</text>
<text x="231.7" y="176.4">[9]</text>
<text x="231.7" y="174.6">[9]</text>
<text x="231.7" y="178.2">[9]</text>
</g>
<g font-size="1.6">
<text x="117.7" y="35.2">R8</text>
<text x="116.9" y="40.5">T10</text>
<text x="117.7" y="37">P8</text>
<text x="159.5" y="38.7">M14</text>
<text x="159.5" y="40.5">P14</text>
<text x="116.8" y="42.3">U10</text>
<text x="116.8" y="47.6">R10</text>
<text x="117.7" y="44.1">N7</text>
<text x="159.5" y="42.3">N16</text>
<text x="159.5" y="44.1">N15</text>
<text x="159.5" y="45.8">N14</text>
<text x="159.5" y="47.6">P15</text>
<text x="63.8" y="53">GND</text>
<text x="116.9" y="51.2">P11</text>
<text x="116.9" y="53">P10</text>
<text x="117.7" y="49.4">R9</text>
<text x="159.5" y="53">P16</text>
<text x="199.1" y="49.4">R0201</text>
<text x="116.8" y="58.3">N11</text>
<text x="117.7" y="56.5">N8</text>
<text x="117.7" y="54.7">P9</text>
<text x="159.5" y="54.7">P17</text>
<text x="200.6" y="58">DCDC_3V3</text>
<text x="202.5" y="54.8">GND</text>
<text x="116.8" y="60.1">N10</text>
<text x="117.7" y="61.8">N9</text>
<text x="117.7" y="63.6">R6</text>
<text x="159.5" y="65.4">K14</text>
<text x="159.5" y="61.8">H13</text>
<text x="117.7" y="69">U9</text>
<text x="117.8" y="70.7">T9</text>
<text x="159.5" y="67.2">K16</text>
<text x="159.5" y="69">J14</text>
<text x="159.5" y="70.7">K15</text>
<text x="116.9" y="77.9">T16</text>
<text x="159.5" y="74.3">J17</text>
<text x="159.5" y="76.1">J16</text>
<text x="159.5" y="77.9">H14</text>
<text x="116.9" y="79.6">T17</text>
<text x="159.5" y="79.6">J15</text>
<text x="159.5" y="83.2">H17</text>
<text x="116.8" y="88.5">U11</text>
<text x="116.9" y="86.7">T11</text>
<text x="159.5" y="86.7">G14</text>
<text x="159.5" y="88.5">H15</text>
<text x="159.5" y="85">H16</text>
<text x="61.9" y="92.1">2</text>
<text x="61.9" y="90.3">3</text>
<text x="70.6" y="92.1">1</text>
<text x="70.6" y="90.3">4</text>
<text x="88.6" y="92.1">1</text>
<text x="93.7" y="92.1">2</text>
<text x="159.5" y="93.9">G16</text>
<text x="159.5" y="92.1">G17</text>
<text x="55.1" y="99.2">C0201</text>
<text x="55.1" y="97.5">6.3V</text>
<text x="78.2" y="99.2">C0201</text>
<text x="78.2" y="97.5">6.3V</text>
<text x="87.1" y="101">6.3V</text>
<text x="99.6" y="101">6.3V</text>
<text x="116.8" y="101">R13</text>
<text x="159.5" y="97.4">F17</text>
<text x="159.5" y="99.2">G13</text>
<text x="44.8" y="106.5">GND</text>
<text x="51.9" y="106.5">GND</text>
<text x="75" y="106.5">GND</text>
<text x="87.1" y="102.8">C0201</text>
<text x="99.6" y="102.8">C0201</text>
<text x="83.4" y="108.1">GND</text>
<text x="95.8" y="108.1">GND</text>
<text x="29.9" y="155.8">VDDA_ADC_3V3</text>
<text x="58.3" y="161.4">L13</text>
<text x="152.6" y="157.6">DCDC_3V3</text>
<text x="166.9" y="161.4">J13</text>
<text x="202.2" y="161.4">K13</text>
<text x="57.9" y="165">M13</text>
<text x="202.2" y="163.2">L15</text>
<text x="202.2" y="165">L14</text>
<text x="202.2" y="166.8">L17</text>
<text x="37.3" y="170.3">C0402</text>
<text x="37.3" y="168.6">6.3V</text>
<text x="44.5" y="170.3">C0201</text>
<text x="44.5" y="168.6">6.3V</text>
<text x="154.5" y="173.9">GND</text>
<text x="158.3" y="170.3">C0201</text>
<text x="158.3" y="168.6">6.3V</text>
<text x="202.2" y="168.5">M16</text>
<text x="202.2" y="170.3">M17</text>
<text x="202.2" y="172.1">K17</text>
<text x="202.2" y="173.9">L16</text>
<text x="33.6" y="175.7">GND</text>
<text x="202.2" y="175.6">N17</text>
<text x="202.2" y="177.4">M15</text>
<text x="257.7" y="187.2">东莞野火电子技术有限公司</text>
<text x="257.7" y="189">https://fire-stm32.taobao.com</text>
<text x="245.9" y="193.1">Title</text>
<text x="257.7" y="194.4">野火_EBF6ULL S1 邮票孔核心板</text>
<text x="245.4" y="203.6">Date:</text>
<text x="245.5" y="198.2">Size</text>
<text x="247" y="200.2">A3</text>
<text x="250.4" y="203.6">Tuesday, August 06, 2019</text>
<text x="251.1" y="198.2">Document Number</text>
<text x="257.7" y="200.4">CPU PERI x1</text>
<text x="273.8" y="203.6">Sheet</text>
<text x="279.2" y="203.6">4</text>
<text x="282.6" y="203.6">of</text>
<text x="285.2" y="198.2">Rev</text>
<text x="285.6" y="200.6">V1.0</text>
<text x="285.7" y="203.6">10</text>
</g>
<g font-size="1.6" fill="#004080">
<text x="121.8" y="41.6">BOOT_MODE0</text>
<text x="121.8" y="38.1">POR</text>
<text x="121.8" y="36.3">ONOFF</text>
<text x="149" y="41.6">JTAG_TMS</text>
<text x="149.2" y="39.8">JTAG_TCK</text>
<text x="121.8" y="43.4">BOOT_MODE1</text>
<text x="121.8" y="45.2">TEST_MODE</text>
<text x="148.2" y="46.9">JTAG_TRST</text>
<text x="149" y="45.2">JTAG_TDO</text>
<text x="149.8" y="43.4">JTAG_TDI</text>
<text x="121.8" y="48.7">SNVS_TAMPER0</text>
<text x="121.8" y="50.5">SNVS_TAMPER1</text>
<text x="121.8" y="52.3">SNVS_TAMPER2</text>
<text x="148.6" y="48.7">JTAG_MOD</text>
<text x="121.8" y="54.1">SNVS_TAMPER3</text>
<text x="121.8" y="55.8">SNVS_TAMPER4</text>
<text x="121.8" y="57.6">SNVS_TAMPER5</text>
<text x="121.8" y="59.4">SNVS_TAMPER6</text>
<text x="146.9" y="54.1">CCM_CLK1_N</text>
<text x="147" y="55.8">CCM_CLK1_P</text>
<text x="121.8" y="61.2">SNVS_TAMPER7</text>
<text x="121.8" y="63">SNVS_TAMPER8</text>
<text x="121.8" y="64.7">SNVS_TAMPER9</text>
<text x="147.7" y="63">NVCC_UART</text>
<text x="121.8" y="70.1">CCM_PMIC_STBY_REQ</text>
<text x="121.8" y="71.8">SNVS_PMIC_ON_REQ</text>
<text x="143.9" y="68.3">UART1_RX_DATA</text>
<text x="144.1" y="66.5">UART1_TX_DATA</text>
<text x="148.1" y="70.1">UART1_RTS</text>
<text x="148.1" y="71.8">UART1_CTS</text>
<text x="143.9" y="77.2">UART2_RX_DATA</text>
<text x="144.1" y="75.4">UART2_TX_DATA</text>
<text x="121.8" y="80.7">XTALO</text>
<text x="121.8" y="79">XTALI</text>
<text x="148.1" y="79">UART2_RTS</text>
<text x="148.1" y="80.7">UART2_CTS</text>
<text x="121.8" y="87.8">RTC_XTALI</text>
<text x="121.8" y="89.6">RTC_XTALO</text>
<text x="143.9" y="86.1">UART3_RX_DATA</text>
<text x="144.1" y="84.3">UART3_TX_DATA</text>
<text x="148.1" y="87.8">UART3_RTS</text>
<text x="148.1" y="89.6">UART3_CTS</text>
<text x="143.9" y="95">UART4_RX_DATA</text>
<text x="144.1" y="93.2">UART4_TX_DATA</text>
<text x="143.9" y="100.3">UART5_RX_DATA</text>
<text x="144.1" y="98.5">UART5_TX_DATA</text>
<text x="121.8" y="102.1">GPANAIO</text>
<text x="63.1" y="166.1">ADC_VREFH</text>
<text x="63.1" y="162.5">VDDA_ADC_3P3</text>
<text x="171.6" y="162.5">NVCC_GPIO</text>
<text x="190.7" y="162.5">GPIO1_IO00</text>
<text x="190.7" y="164.3">GPIO1_IO01</text>
<text x="190.7" y="166.1">GPIO1_IO02</text>
<text x="190.7" y="167.9">GPIO1_IO03</text>
<text x="190.7" y="169.6">GPIO1_IO04</text>
<text x="190.7" y="171.4">GPIO1_IO05</text>
<text x="190.7" y="173.2">GPIO1_IO06</text>
<text x="190.7" y="175">GPIO1_IO07</text>
<text x="190.7" y="176.7">GPIO1_IO08</text>
<text x="190.7" y="178.5">GPIO1_IO09</text>
</g>
<g font-size="1.6" fill="#00f">
<text x="231.2" y="41.3">SAI2_MCLK</text>
<text x="231.2" y="39.5">SAI2_RXD</text>
<text x="244.3" y="39.5">[9]</text>
<text x="245.4" y="41.3">[9]</text>
<text x="231.2" y="43.1">SAI2_BCLK</text>
<text x="231.2" y="46.6">SAI2_TXD</text>
<text x="231.2" y="44.8">SAI2_SYNC</text>
<text x="243.9" y="46.6">[9]</text>
<text x="245.2" y="43.1">[9]</text>
<text x="245.7" y="44.8">[9]</text>
<text x="140" y="48" transform="rotate(90 140 48)">VDD_SNVS_IN</text>
<text x="145.4" y="49.1" transform="rotate(-90 145.4 49.1)">NVCC_GPIO</text>
<text x="177.8" y="53.7">CLK1_N</text>
<text x="189.4" y="53.7">[9]</text>
<text x="231.2" y="48.4">SPDIF_TX</text>
<text x="244.2" y="48.4">[9]</text>
<text x="177.8" y="55.5">CLK1_P</text>
<text x="189.2" y="55.5">[9]</text>
<text x="145.4" y="61" transform="rotate(-90 145.4 61)">VDDHIGH_CAP</text>
<text x="177.8" y="71.5">UART1_CTS</text>
<text x="177.8" y="69.7">UART1_RTS</text>
<text x="177.8" y="66.2">UART1_TXD</text>
<text x="177.8" y="67.9">UART1_RXD</text>
<text x="192.4" y="66.2">[9]</text>
<text x="192.6" y="71.5">[9]</text>
<text x="192.6" y="69.7">[9]</text>
<text x="192.8" y="67.9">[9]</text>
<text x="128.1" y="74.7" transform="rotate(90 128.1 74.7)">NVCC_PLL</text>
<text x="177.8" y="75.1">UART2_TXD</text>
<text x="177.8" y="76.8">UART2_RXD</text>
<text x="192.4" y="75.1">[9]</text>
<text x="192.8" y="76.8">[9]</text>
<text x="133.4" y="83.6" transform="rotate(90 133.4 83.6)">VDD_SNVS_CAP</text>
<text x="143.6" y="83.9" transform="rotate(-90 143.6 83.9)">NVCC_UART</text>
<text x="177.8" y="80.4">UART2_CTS</text>
<text x="177.8" y="78.6">UART2_RTS</text>
<text x="177.8" y="83.9">UART3_TXD</text>
<text x="192.4" y="83.9">[9]</text>
<text x="192.6" y="80.4">[9]</text>
<text x="192.6" y="78.6">[9]</text>
<text x="177.8" y="85.7">UART3_RXD</text>
<text x="177.8" y="87.5">UART3_RTS</text>
<text x="177.8" y="89.3">UART3_CTS</text>
<text x="192.6" y="87.5">[9]</text>
<text x="192.6" y="89.3">[9]</text>
<text x="192.8" y="85.7">[9]</text>
<text x="177.8" y="94.6">UART4_RXD</text>
<text x="177.8" y="92.8">UART4_TXD</text>
<text x="192.4" y="92.8">[9]</text>
<text x="192.8" y="94.6">[9]</text>
<text x="177.8" y="99.9">UART5_RXD</text>
<text x="177.8" y="98.2">UART5_TXD</text>
<text x="192.4" y="98.2">[9]</text>
<text x="192.8" y="99.9">[9]</text>
<text x="132.9" y="105.6" transform="rotate(-90 132.9 105.6)">VDDHIGH_IN</text>
<text x="186.3" y="173.9" transform="rotate(-90 186.3 173.9)">NVCC_GPIO</text>
</g>
<g font-size="1.2" fill="#ff8000">
<text x="105.2" y="35">内部上拉(100K)</text>
<text x="105.2" y="36.7">内部上拉(100K)</text>
<text x="165.4" y="38.7">内部上拉(47K)</text>
<text x="165.4" y="40.5">内部上拉(47K)</text>
<text x="165.4" y="42.2">内部上拉(47K)</text>
<text x="165.4" y="45.8">内部上拉(47K)</text>
<text x="165.4" y="44">内部上拉(100K)</text>
<text x="165.4" y="47.6">内部上拉(100K)</text>
<text x="104.7" y="70.7">内部上拉(100K)</text>
</g>
<g font-size="1.2" fill="#8000ff">
<text x="105.1" y="40.3">内部下拉(100K)</text>
<text x="104.9" y="44">内部下拉(100K)</text>
<text x="105.1" y="42.1">内部下拉(100K)</text>
<text x="104.7" y="68.7">内部下拉(100K)</text>
</g>
<g font-size=".8" fill="#00f">
<text x="63.5" y="93.6">GND1</text>
<text x="66.3" y="90.3">GND2</text>
</g>
</svg>
